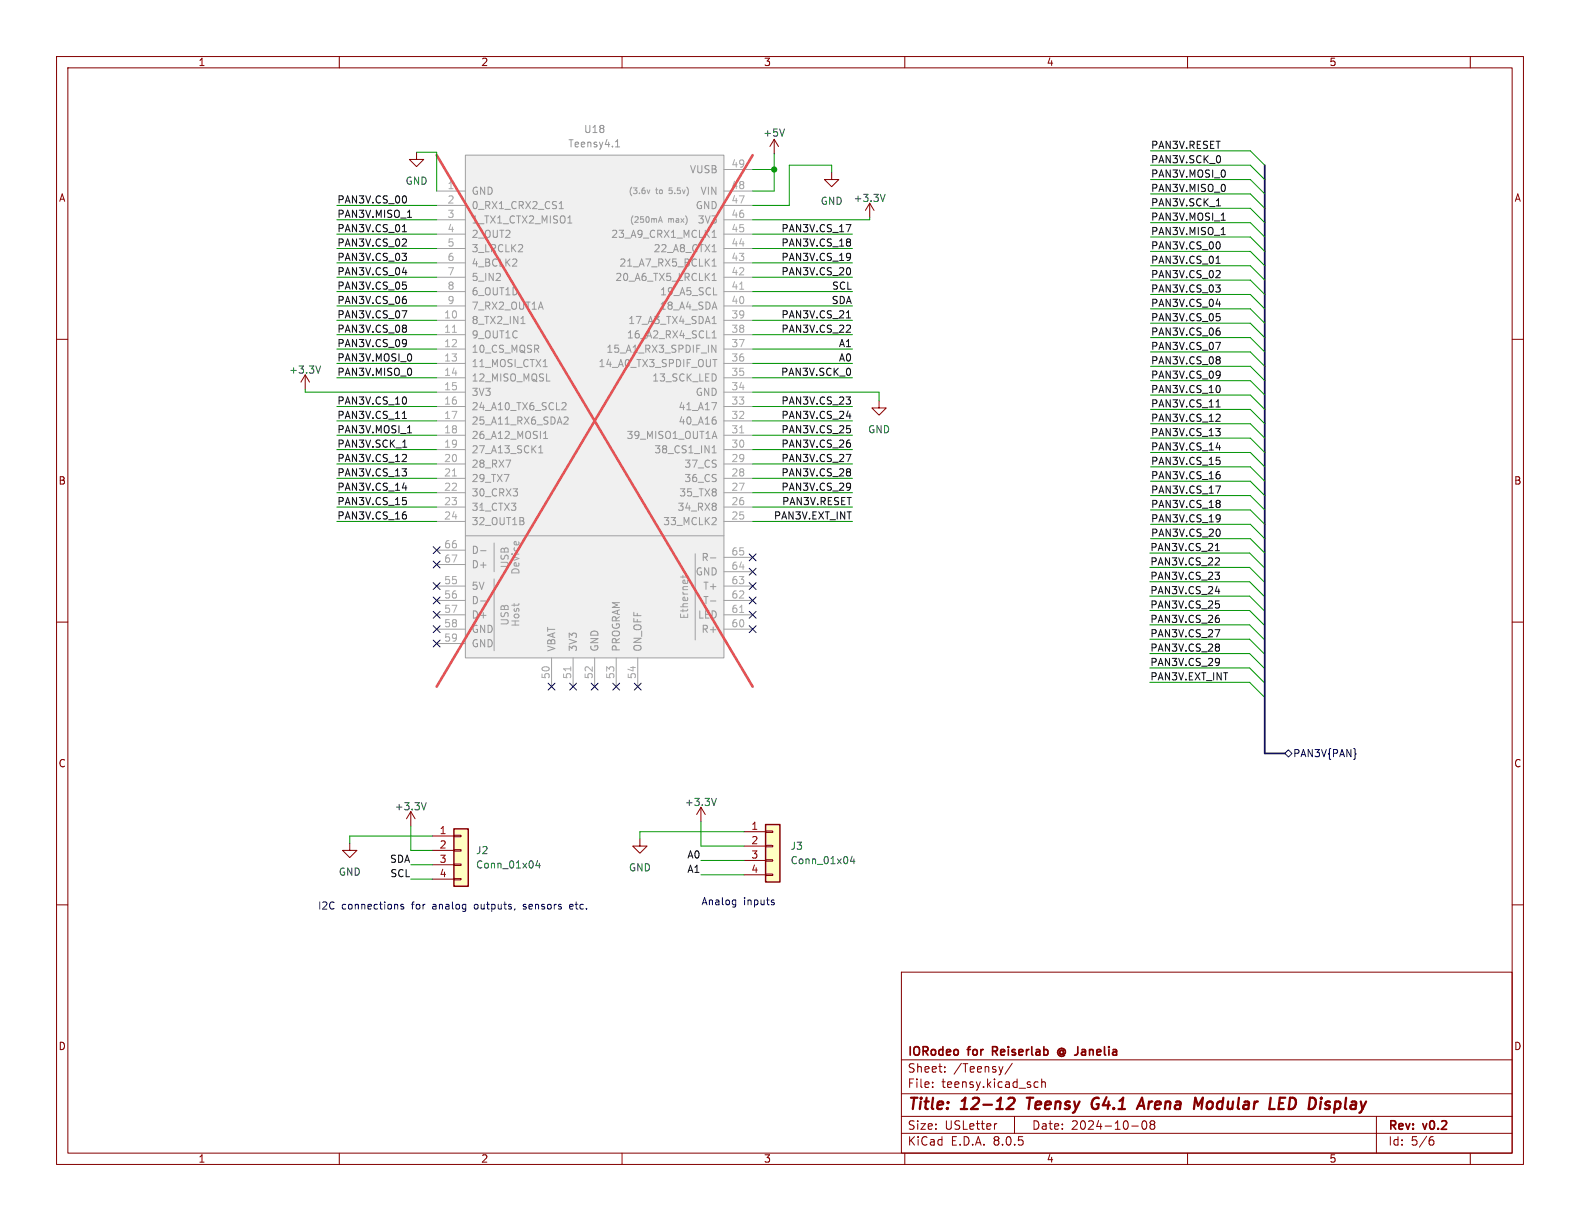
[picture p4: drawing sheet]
<svg xmlns="http://www.w3.org/2000/svg" width="279mm" height="216mm" viewBox="0 0 279 216" stroke-linecap="round" stroke-linejoin="round" font-family="sans-serif">
<g fill="none" stroke="#840000" stroke-width=".18">
<path d="M10 10h259.4v195.9h-259.4zM12 12h255.4v191.9h-255.4zM60 10v2M110 10v2M160 10v2M210 10v2M260 10v2M73.7 26.9v1.3h1.2l-1.2 1.3-1.3-1.3h1.3M10 60h2M267.4 60h2M54 66.3l-.8 1.3M54 66.3v2.5"/>
<path d="M54 66.3l.7 1.3M155.4 70.9v1.2h-1.2l1.2 1.3 1.3-1.3h-1.3M10 110h2M267.4 110h2M10 160h2M267.4 160h2M159.4 171.9h108v32h-108zM159.4 197.4h108M159.4 193.4h108M159.4 187.4h108M164.9 192.1v.2M164.9 191.4v.1"/>
<path d="M167.1 189.4v.2M167.1 188.7v.1M176.3 198.7l-.3 .1M179 188l-1.3 1.9M179.4 197.4v3M183 192.2h.6M183 191.4h.6M184.2 191.4l.2-.1 .4 .1 .1 .9M184.2 190.8v1.5M200.1 199.1h1.2M202.1 198.3l.2-.1a.81 .81 0 0 1 .6 .6 .81 .81 0 0 1-.3 .8l-.2 .1a.81 .81 0 0 1-.3-1.4zM203.6 198.8l-.2-.3 .2-.3 .5 .1 .1 .2-.3 .3"/>
<path d="M203.6 198.8l-.2 .3v.3l.2 .3 .5-.1 .1-.2-.1-.4-.2-.2M203.6 198.8h.3M243.4 197.4v6.5M60 203.9v2M110 203.9v2M159.4 200.4h108M160 203.9v2M210 203.9v2M253 201.6h.3l.3 .2-.1 .5-.5 .2M253.4 201l-.4 .1M260 203.9v2"/>
</g>
<path d="M178.3 194.3l.3-.2h.5a.45 .45 0 0 1 .3 .6l-.1 .3-1.3 1.1h1.2M181.6 194.1h1.1M182.1 194.1l-.2 2M193.2 195.8a.68 .68 0 0 0 .9 .2M193.9 195.2h.4M194.1 194.1a.81 .81 0 0 0-.9 .5M201 196.1l.9-2 .5 2M201.3 195.5h.9M213.7 194.9l-.3 .3v.5l.3 .4M226.1 196.1h.9M226.2 195.1h.7M226.3 194.1h1" fill="none" stroke="#840000" stroke-width=".4"/>
<path d="M175.5 185.9h.6M176.1 185.1h-.6v1.5M188 185.8a.36 .36 0 0 0-.5 0 .36 .36 0 0 0 0 .5 .36 .36 0 0 0 .5 .1M188 185.4a.71 .71 0 0 0-1 .7 .71 .71 0 0 0 1 .6" fill="none" stroke="#840000" stroke-width=".3"/>
<path d="M56.7 64.7l-.4 1.3" fill="none" stroke="#006464" stroke-width=".18"/>
<path d="M82.3 27.4h45.7v88.9h-45.7z" fill="#f0f0f0"/>
<g fill="none" stroke="#a1a1a1" stroke-width=".18">
<path d="M77.2 33.8h5.1M77.2 38.9h5.1M77.2 36.3h5.1M82.3 27.4h45.7v88.9h-45.7zM114.9 33.6l-.2 .6M116.4 39.3l.4-1 .3 1M116.5 39h.5M128 33.8h5.1M128 30h5.1M128 38.9h5.1M128 36.3h5.1M77.2 56.6h5.1"/>
<path d="M77.2 59.2h5.1M77.2 54.1h5.1M77.2 51.6h5.1M77.2 49h5.1M77.2 46.5h5.1M77.2 43.9h5.1M77.2 41.4h5.1M128 56.6h5.1M128 59.2h5.1M128 54.1h5.1M128 51.6h5.1M128 49h5.1"/>
<path d="M128 46.5h5.1M128 43.9h5.1M128 41.4h5.1M77.2 61.7h5.1M77.2 64.3h5.1M77.2 66.8h5.1M77.2 69.3h5.1M77.2 71.9h5.1M77.2 74.4h5.1M77.2 77h5.1M77.2 79.5h5.1M128 61.7h5.1"/>
<path d="M128 64.3h5.1M128 66.8h5.1M128 69.3h5.1M128 71.9h5.1M128 74.4h5.1M128 77h5.1M128 79.5h5.1M77.2 82h5.1M77.2 84.6h5.1M77.2 87.1h5.1M77.2 89.7h5.1M77.2 92.2h5.1"/>
<path d="M77.2 97.3h5.1M77.2 99.8h5.1M82.3 94.7h45.7M87.4 96v5.1M91 95.8l.2-.1 .1 .6M122.9 97.9v15.3M128 82h5.1M128 84.6h5.1M128 87.1h5.1M128 89.7h5.1M128 92.2h5.1M128 98.6h5.1"/>
<path d="M77.2 103.6h5.1M77.2 106.2h5.1M77.2 108.7h5.1M77.2 111.3h5.1M77.2 113.8h5.1M87.4 102.4v12.7M90.9 106.7v.5M91.8 106.7v.1M97.5 116.3v5.1M101.3 116.3v5.1M105.2 116.3v5.1M109 116.3v5.1"/>
<path d="M112.8 116.3v5.1M120.8 101.7v.5M121.6 101.7l-.2 .3h-1.1M128 103.6h5.1M128 106.2h5.1M128 108.7h5.1M128 111.3h5.1M128 101.1h5.1"/>
</g>
<g fill="none" stroke="#989898" stroke-width=".18">
<path d="M98.9 36.9h.7M99 35.9l.3-.3v1.3M100.4 39.4h.7M108.8 26h.8M108.8 25.1l.4-.4v1.3M92.1 57.2h.7M125.9 57.2h.8M125.9 48.7l.4-.4v1.3M125.9 41.1l.4-.4v1.3M125.9 46.2l.4-.4v1.3M125.9 58.9l.4-.4v1.3M125.9 59.8h.8"/>
<path d="M125.9 49.6h.8M125.9 47.1h.8M125.9 44.5h.8M125.9 42h.8M126.2 56.1l.1-.1v1.2M126.2 52.1h.6M95.3 79.2l.3-.4v1.3M96.1 64.8h.7M96.1 77.5h.7M96.1 76.6l.4-.3v1.2M99.6 71.2l.4 .1 .1 .3-.8 .9h.8M99.9 73.7l.4 .1 .2 .3-.8 .9h.8"/>
<path d="M125.9 61l.7 1.3v-1.3M125.9 71.2h.8l-.5 1.3M125.9 79.2l.4-.4v1.3M126.1 77.2h.6M126.1 63.6h.7M126.4 76.3l.4 1.2M126.5 74.3l.2 .2-.2 .4M85 97.4h1M89.5 81.4h.8l-.5 1.2M95.3 80.1h.7M125.6 98.6h1M125.9 80.1h.8"/>
<path d="M126.5 91.6l.2 .2-.1 .3-.7 .7h.8M85 106.3h1M125.6 106.3h1"/>
</g>
<path d="M80 58.8h.7M130.8 51.1h.7M130.8 76.5h.7M80 84.2h.7M100.9 117.9v.7M130.8 108.3h.7" fill="none" stroke="#aaa" stroke-width=".18"/>
<path d="M77.2 27.4l55.9 94M133.1 27.4l-55.9 94" fill="none" stroke="#e65255" stroke-width=".46"/>
<path d="M72.6 143.5l-.7 1.3M72.6 143.5v2.6M72.6 143.5l.8 1.3" fill="none" stroke="#840000" stroke-width=".18"/>
<path d="M75.4 141.9l-.5 1.3" fill="none" stroke="#006464" stroke-width=".18"/>
<path d="M135.4 145.8h2.5v10.2h-2.5z" fill="#ffffc2"/>
<path d="M136.9 24.6l-.8 1.3M136.9 24.6v2.6M136.9 24.6l.8 1.3M131.6 147.1h3.8M131.6 149.6h3.8M131.6 152.1h3.8M131.6 154.7h3.8M135.4 154.6h1.3v.2h-1.3zM135.4 152h1.3v.3h-1.3zM135.4 149.5h1.3v.2h-1.3zM135.4 146.9h1.3v.3h-1.3z" fill="none" stroke="#840000" stroke-width=".18"/>
<path d="M135.4 145.8h2.5v10.2h-2.5z" fill="none" stroke="#840000" stroke-width=".25"/>
<path d="M138.7 22.8l-.4 1.3M150.7 151.4l-.3 .9h.8M151 151.9v.8" fill="none" stroke="#006464" stroke-width=".18"/>
<path d="M80.3 146.6h2.5v10.1h-2.5z" fill="#ffffc2"/>
<g fill="none" stroke="#840000" stroke-width=".18">
<path d="M147.1 30.5v1.3h-1.3l1.3 1.2 1.2-1.2h-1.2M153.8 35.9l-.8 1.3M153.8 35.9v2.6M153.8 35.9l.8 1.3M61.8 149.1v1.3h-1.2l1.2 1.2 1.3-1.2h-1.3M76.5 147.8h3.8M76.5 150.4h3.8M76.5 152.9h3.8M76.5 155.4h3.8M80.3 155.3h1.2v.3h-1.2zM80.3 152.8h1.2v.2h-1.2zM80.3 150.2h1.2v.3h-1.2z"/>
<path d="M80.3 147.7h1.2v.3h-1.2zM113.2 148.3v1.3h-1.3l1.3 1.3 1.2-1.3h-1.2M124 142.7l-.8 1.3M124 142.7v2.6M124 142.7l.7 1.3"/>
</g>
<path d="M80.3 146.6h2.5v10.1h-2.5z" fill="none" stroke="#840000" stroke-width=".25"/>
<path d="M156.5 34.4l-.4 1.2M95.1 152.2l-.3 .9h.8M95.4 152.6v.9M126.7 141.2l-.5 1.2" fill="none" stroke="#006464" stroke-width=".18"/>
<g fill="none" stroke="#000084" stroke-width=".18">
<path d="M76.6 99.2l1.2 1.2M76.6 96.7l1.2 1.2M77.8 99.2l-1.2 1.2M77.8 96.7l-1.2 1.2M132.5 97.9l1.2 1.3M133.7 97.9l-1.2 1.3M76.6 113.2l1.2 1.2M76.6 108.1l1.2 1.2M76.6 110.6l1.2 1.3M76.6 105.6l1.2 1.2M76.6 103l1.2 1.2M77.8 113.2l-1.2 1.2"/>
<path d="M77.8 108.1l-1.2 1.2M77.8 110.6l-1.2 1.3M77.8 105.6l-1.2 1.2M77.8 103l-1.2 1.2M132.5 105.6l1.2 1.2M132.5 108.1l1.2 1.2M132.5 110.6l1.2 1.3M132.5 103l1.2 1.2M132.5 100.5l1.2 1.2M133.7 100.5l-1.2 1.2M133.7 105.6l-1.2 1.2M133.7 108.1l-1.2 1.2"/>
<path d="M133.7 110.6l-1.2 1.3M133.7 103l-1.2 1.2M96.9 120.8l1.2 1.2M98.1 120.8l-1.2 1.2M100.7 120.8l1.3 1.2M102 120.8l-1.3 1.2M104.5 120.8l1.3 1.2M105.8 120.8l-1.3 1.2M108.4 120.8l1.2 1.2M109.6 120.8l-1.2 1.2M112.2 120.8l1.2 1.2M113.4 120.8l-1.2 1.2"/>
<path d="M227.2 133.2l.6-.6 .7 .6-.7 .7zM239.7 133.3h.1l-.1 .1"/>
</g>
<g fill="none" stroke="#0f0f0f" stroke-width=".18">
<path d="M71.8 34.7l.1 .4-.1 .7M72.1 38.4h.7M149.6 39.7h.9l-.6 1.3M215.1 36.4h.7M216 38.9h.7M71.1 54.9h.8l-.5 1.3M71.1 44.8h.8l-.4 .5M71.2 48.2h.7M71.2 41h.7M71.2 49.9h.6M71.8 42.3l.1 .2-.1 .3-.7 .7h.8M71.8 50.4l.1 .2-.1 .5"/>
<path d="M71.8 53l.1 .1-.1 .5M71.8 57.5l.1 .2-.1 .3M71.8 58.1l.1 .2-.1 .4M71.8 45.4v.5M149.7 56.2h.7M150.3 42.3l.1 .2-.1 .2M150.3 42.9l.1 .1-.1 .5M150.3 44.8v.1a1.07 1.07 0 0 1-.1 1M150.3 47.4l.1 .4-.1 .7M150.3 57.5l.1 .2-.1 .3-.7 .8h.8M150.4 45.3l-.1 .2M215 50.4h.8l-.5 .5"/>
<path d="M215 53.8h.8M215 46.6h.8M215.1 55.5h.6M215.6 42.9l.2 .3-.2 .7M215.6 47.9l.2 .2-.1 .3-.7 .7h.8M215.6 56l.2 .2-.2 .5M215.6 58.5l.2 .2-.2 .5M215.7 51v.5M216 41.5h.7M71.2 74h.7M71.2 79.1h.7M71.8 60.1a1.07 1.07 0 0 1-.1 1.1"/>
<path d="M71.8 70.3l.1 .4-.1 .6M71.9 60.6l-.1 .2M72.1 76.5h.7M149.6 70.2h.8l-.4 .5M149.7 73.6h.8M149.7 75.3h.6M150.3 75.8l.1 .2-.1 .5M150.3 70.7l.1 .2-.1 .5M150.3 78.4l.1 .1-.1 .5M215 75.8h.8l-.5 .5M215 60.5h.8l-.5 1.3M215 79.2h.8"/>
<path d="M215 72h.8M215.6 63.1l.2 .2-.2 .3M215.6 63.7l.2 .2-.2 .4M215.6 65.7h.1a1.07 1.07 0 0 1-.1 1.1M215.6 68.3l.2 .3-.2 .7M215.6 73.3l.2 .2-.1 .3-.7 .7h.8M215.7 76.4v.5M215.8 66.2l-.2 .1M71.1 82.9h.8l-.4 .5M71.2 86.3h.7M71.2 88h.6M71.8 80.4l.1 .2-.1 .3-.7 .7h.8"/>
<path d="M71.8 88.5l.1 .2-.1 .5M71.8 91.1l.1 .1-.1 .5M71.8 83.5v.5M149.6 80.3h.9l-.6 1.3M150.3 82.9l.1 .2-.1 .3M150.3 83.5l.1 .2-.1 .4M150.3 85.5a1.07 1.07 0 0 1-.1 1.1M150.4 86l-.1 .2M214.9 97.4h.7M215 85.9h.8l-.5 1.3M215.1 80.9h.6M215.5 98.7l.1 .2v.3l-.7 .7h.7"/>
<path d="M215.6 93.7l.2 .3-.2 .7M215.6 81.4l.2 .2-.2 .5M215.6 83.9l.2 .2-.2 .5M215.6 88.5l.2 .2-.2 .3M215.6 89.1l.2 .2-.2 .4M215.6 91.1h.1a1.07 1.07 0 0 1-.1 1.1M215.8 91.6l-.2 .1M214.9 101.2h.7l-.4 .5M214.9 111.3h.8l-.5 1.3M214.9 104.6h.8M215 106.3h.6M215.5 106.8l.1 .2-.1 .5"/>
<path d="M215.5 109.3l.1 .2-.1 .5M215.5 113.9l.1 .2-.1 .3M215.5 114.5l.1 .2-.1 .4M215.5 116.5h.1a1.07 1.07 0 0 1-.1 1.1M215.6 101.8v.5M215.6 117l-.1 .1"/>
</g>
<path d="M71.4 160l-.3-.1-.2 .2v.2l.5 .1v.3h-.5M92.7 159.9l-.2 .2 .2 .2M101.2 159.9h-.3l-.2 .2 .1 .6h.4M129.7 159.1l.4 .1M130.1 159.1v1.1l-.2 .2M130.1 159.9l-.4 .1M136.6 159.6h.3v.2l-.1 .2h-.3M136.6 159.1l.3 .1M92.5 160.7h.1M101.3 160.2l-.6 .1" fill="none" stroke="#0000c2" stroke-width=".18"/>
<path d="M223.6 29.2v104h3.6" fill="none" stroke="#000084" stroke-width=".3"/>
<g fill="none" stroke="#009600" stroke-width=".18">
<path d="M59.6 36.3h17.6M59.6 38.9h17.6M73.7 26.9h3.5v6.9M133.1 30h3.8M136.9 27.2v6.6h-3.8M147.1 30.5v-1.3h-7.5v7.1h-6.5M153.8 38.5v.4h-20.7M203.5 29.2h17.6l2.5 2.6M203.5 26.7h17.6l2.5 2.5M203.5 34.3h17.6l2.5 2.5M203.5 36.8h17.6l2.5 2.6M203.5 31.8h17.6l2.5 2.5"/>
<path d="M203.5 39.4h17.6l2.5 2.5M59.6 41.4h17.6M59.6 46.5h17.6M59.6 49h17.6M59.6 43.9h17.6M59.6 51.6h17.6M59.6 54.1h17.6M59.6 56.6h17.6M59.6 59.2h17.6M133.1 41.4h17.6M133.1 46.5h17.6M133.1 49h17.6"/>
<path d="M133.1 43.9h17.6M133.1 51.6h17.6M133.1 54.1h17.6M133.1 56.6h17.6M133.1 59.2h17.6M203.5 44.5h17.6l2.5 2.5M203.5 47h17.6l2.5 2.5M203.5 41.9h17.6l2.5 2.6M203.5 49.5h17.6l2.5 2.6M203.5 57.2h17.6l2.5 2.5M203.5 54.6h17.6l2.5 2.6M203.5 59.7h17.6l2.5 2.5"/>
<path d="M203.5 52.1h17.6l2.5 2.5M54 68.8v.5h23.2M59.6 66.8h17.6M59.6 61.7h17.6M59.6 64.3h17.6M59.6 77h17.6M59.6 74.4h17.6M59.6 79.5h17.6M59.6 71.9h17.6M133.1 66.8h17.6M133.1 69.3h22.3v1.6M133.1 61.7h17.6"/>
<path d="M133.1 64.3h17.6M133.1 77h17.6M133.1 74.4h17.6M133.1 79.5h17.6M133.1 71.9h17.6M203.5 62.2h17.6l2.5 2.6M203.5 64.8h17.6l2.5 2.5M203.5 67.3h17.6l2.5 2.6M203.5 74.9h17.6l2.5 2.6M203.5 77.5h17.6l2.5 2.5M203.5 69.9h17.6l2.5 2.5M203.5 72.4h17.6l2.5 2.5"/>
<path d="M59.6 92.2h17.6M59.6 84.6h17.6M59.6 87.1h17.6M59.6 89.7h17.6M59.6 82h17.6M133.1 92.2h17.6M133.1 84.6h17.6M133.1 87.1h17.6M133.1 89.7h17.6M133.1 82h17.6M203.3 97.8h17.7l2.5 2.5M203.5 80h17.6l2.5 2.6"/>
<path d="M203.5 95.3h17.6l2.5 2.5M203.5 90.2h17.6l2.5 2.5M203.5 92.7h17.6l2.5 2.6M203.5 82.6h17.6l2.5 2.5M203.5 87.6h17.6l2.5 2.6M203.5 85.1h17.6l2.5 2.5M203.3 110.5h17.7l2.5 2.5M203.3 118.1h17.7l2.5 2.6M203.3 115.6h17.7l2.5 2.5M203.3 113h17.7l2.5 2.6M203.3 105.4h17.7l2.5 2.6M203.3 108h17.7l2.5 2.5"/>
<path d="M203.3 102.9h17.7l2.5 2.5M203.3 100.3h17.7l2.5 2.6M203.3 120.7h17.7l2.5 2.5M72.6 152.9h3.9M72.6 155.4h3.9M72.6 146.1v4.3h3.9M76.5 147.8h-14.7v1.3M124 145.3v4.3h7.6M124 154.7h7.6M124 152.1h7.6M131.6 147.1h-18.4v1.2"/>
</g>
<circle cx="136.9" cy="30" r=".46" fill="#009600" stroke="#009600" stroke-width=".18"/>
<g font-size="2.8" fill="#840000">
<text x="160.4" y="196.8">Title:</text>
<text x="170.1" y="196.8">12-12</text>
<text x="182.5" y="196.8">Teensy</text>
<text x="194.7" y="196.8">G4.1</text>
<text x="203.8" y="196.8">Arena</text>
<text x="214.4" y="196.8">Modular</text>
<text x="228.5" y="196.8">LED</text>
<text x="236.3" y="196.8">Display</text>
</g>
<g font-size="2.1" fill="#840000">
<text x="160.4" y="189.9">Sheet:</text>
<text x="160.4" y="187.1">IORodeo</text>
<text x="168.6" y="189.9">/Teensy/</text>
<text x="171.3" y="187.1">for</text>
<text x="176.2" y="187.1">Reiserlab</text>
<text x="188.3" y="187.1">@ Janelia</text>
<text x="160.4" y="192.6">File:</text>
<text x="166.5" y="192.6">teensy.kicad_sch</text>
<text x="160.4" y="202.8">KiCad</text>
<text x="160.4" y="200">Size:</text>
<text x="167.1" y="200">USLetter</text>
<text x="168.1" y="202.8">E.D.A.</text>
<text x="175.7" y="202.8">8.0.5</text>
<text x="182.4" y="200">Date:</text>
<text x="189.4" y="200">2024-10-08</text>
<text x="245.4" y="200.2">Rev:</text>
<text x="245.4" y="202.8">Id:</text>
<text x="249.5" y="202.8">5/6</text>
<text x="251.8" y="200.2">v0.2</text>
</g>
<g font-size="1.8" fill="#840000">
<text x="35" y="11.9">1</text>
<text x="85" y="11.9">2</text>
<text x="135" y="11.9">3</text>
<text x="185" y="11.9">4</text>
<text x="235" y="11.9">5</text>
<text x="10.3" y="35.9">A</text>
<text x="267.7" y="35.9">A</text>
<text x="10.3" y="85.9">B</text>
<text x="267.7" y="85.9">B</text>
<text x="10.3" y="135.9">C</text>
<text x="267.7" y="135.9">C</text>
<text x="10.3" y="185.9">D</text>
<text x="267.7" y="185.9">D</text>
<text x="35" y="205.8">1</text>
<text x="85" y="205.8">2</text>
<text x="135" y="205.8">3</text>
<text x="185" y="205.8">4</text>
<text x="235" y="205.8">5</text>
</g>
<g font-size="1.8" fill="#989898">
<text x="103.2" y="23.7">U18</text>
<text x="100.4" y="26.3">Teensy4.1</text>
<text x="83.3" y="34.6">GND</text>
<text x="121.9" y="30.8">VUSB</text>
<text x="123.8" y="34.6">VIN</text>
<text x="83.3" y="37.2">0_RX1_CRX2_CS1</text>
<text x="83.3" y="39.7">1_TX1_CTX2_MISO1</text>
<text x="122.9" y="37.2">GND</text>
<text x="123.3" y="39.7">3V3</text>
<text x="83.3" y="44.8">3_LRCLK2</text>
<text x="83.3" y="47.3">4_BCLK2</text>
<text x="83.3" y="42.3">2_OUT2</text>
<text x="108" y="42.3">23_A9_CRX1_MCLK1</text>
<text x="109.4" y="47.3">21_A7_RX5_BCLK1</text>
<text x="115.5" y="44.8">22_A8_CTX1</text>
<text x="83.3" y="49.9">5_IN2</text>
<text x="83.3" y="52.4">6_OUT1D</text>
<text x="108.7" y="49.9">20_A6_TX5_LRCLK1</text>
<text x="116.6" y="52.4">19_A5_SCL</text>
<text x="83.3" y="57.5">8_TX2_IN1</text>
<text x="83.3" y="55">7_RX2_OUT1A</text>
<text x="111" y="57.5">17_A3_TX4_SDA1</text>
<text x="116.6" y="55">18_A4_SDA</text>
<text x="83.3" y="60">9_OUT1C</text>
<text x="83.3" y="62.6">10_CS_MQSR</text>
<text x="83.3" y="65.1">11_MOSI_CTX1</text>
<text x="105.8" y="65.1">14_A0_TX3_SPDIF_OUT</text>
<text x="107.1" y="62.6">15_A1_RX3_SPDIF_IN</text>
<text x="110.8" y="60">16_A2_RX4_SCL1</text>
<text x="83.3" y="67.7">12_MISO_MQSL</text>
<text x="83.3" y="70.2">3V3</text>
<text x="115.2" y="67.7">13_SCK_LED</text>
<text x="122.9" y="70.2">GND</text>
<text x="83.3" y="72.7">24_A10_TX6_SCL2</text>
<text x="83.3" y="75.3">25_A11_RX6_SDA2</text>
<text x="83.3" y="77.8">26_A12_MOSI1</text>
<text x="110.7" y="77.8">39_MISO1_OUT1A</text>
<text x="119.9" y="75.3">40_A16</text>
<text x="119.9" y="72.7">41_A17</text>
<text x="83.3" y="80.4">27_A13_SCK1</text>
<text x="83.3" y="82.9">28_RX7</text>
<text x="115.6" y="80.4">38_CS1_IN1</text>
<text x="120.9" y="82.9">37_CS</text>
<text x="83.3" y="85.4">29_TX7</text>
<text x="83.3" y="88">30_CRX3</text>
<text x="120" y="88">35_TX8</text>
<text x="120.9" y="85.4">36_CS</text>
<text x="83.3" y="90.5">31_CTX3</text>
<text x="83.3" y="93.1">32_OUT1B</text>
<text x="117.2" y="93.1">33_MCLK2</text>
<text x="119.7" y="90.5">34_RX8</text>
<text x="83.3" y="98.1">D-</text>
<text x="83.3" y="100.7">D+</text>
<text x="122.9" y="102">GND</text>
<text x="124" y="99.4">R-</text>
<text x="83.3" y="104.5">5V</text>
<text x="83.3" y="107">D-</text>
<text x="124.3" y="107">T-</text>
<text x="124.3" y="104.5">T+</text>
<text x="83.3" y="109.6">D+</text>
<text x="83.3" y="112.1">GND</text>
<text x="123.3" y="109.6">LED</text>
<text x="124" y="112.1">R+</text>
<text x="83.3" y="114.7">GND</text>
<text x="98.4" y="115.3" transform="rotate(-90 98.4 115.3)">VBAT</text>
<text x="102.2" y="115.3" transform="rotate(-90 102.2 115.3)">3V3</text>
<text x="106" y="115.3" transform="rotate(-90 106 115.3)">GND</text>
<text x="109.8" y="115.3" transform="rotate(-90 109.8 115.3)">PROGRAM</text>
<text x="113.6" y="115.3" transform="rotate(-90 113.6 115.3)">ON_OFF</text>
</g>
<g font-size="1.8" fill="#aaa">
<text x="129.2" y="29.7">49</text>
<text x="79" y="33.5">1</text>
<text x="129.2" y="33.5">48</text>
<text x="79" y="36.1">2</text>
<text x="79" y="38.6">3</text>
<text x="79" y="41.1">4</text>
<text x="129.2" y="41.1">45</text>
<text x="129.2" y="38.6">46</text>
<text x="129.2" y="36.1">47</text>
<text x="79" y="43.7">5</text>
<text x="79" y="46.2">6</text>
<text x="129.2" y="46.2">43</text>
<text x="129.2" y="43.7">44</text>
<text x="79" y="48.8">7</text>
<text x="79" y="51.3">8</text>
<text x="79" y="53.8">9</text>
<text x="129.2" y="53.8">40</text>
<text x="129.2" y="51.3">41</text>
<text x="129.2" y="48.8">42</text>
<text x="78.4" y="56.4">10</text>
<text x="78.4" y="58.9">11</text>
<text x="129.2" y="58.9">38</text>
<text x="129.2" y="56.4">39</text>
<text x="78.4" y="61.5">12</text>
<text x="78.4" y="64">13</text>
<text x="129.2" y="64">36</text>
<text x="129.2" y="61.5">37</text>
<text x="78.4" y="66.5">14</text>
<text x="78.4" y="69.1">15</text>
<text x="78.4" y="71.6">16</text>
<text x="129.2" y="71.6">33</text>
<text x="129.2" y="66.5">35</text>
<text x="129.2" y="69.1">34</text>
<text x="78.4" y="74.2">17</text>
<text x="78.4" y="76.7">18</text>
<text x="129.2" y="76.7">31</text>
<text x="129.2" y="74.2">32</text>
<text x="78.4" y="79.2">19</text>
<text x="78.4" y="81.8">20</text>
<text x="129.2" y="81.8">29</text>
<text x="129.2" y="79.2">30</text>
<text x="78.4" y="84.3">21</text>
<text x="78.4" y="86.9">22</text>
<text x="78.4" y="89.4">23</text>
<text x="129.2" y="89.4">26</text>
<text x="129.2" y="86.9">27</text>
<text x="129.2" y="84.3">28</text>
<text x="78.4" y="91.9">24</text>
<text x="129.2" y="91.9">25</text>
<text x="78.4" y="97">66</text>
<text x="78.4" y="99.6">67</text>
<text x="129.2" y="100.8">64</text>
<text x="129.2" y="98.3">65</text>
<text x="78.4" y="103.4">55</text>
<text x="78.4" y="105.9">56</text>
<text x="129.2" y="105.9">62</text>
<text x="129.2" y="103.4">63</text>
<text x="78.4" y="108.5">57</text>
<text x="78.4" y="111">58</text>
<text x="78.4" y="113.5">59</text>
<text x="129.2" y="111">60</text>
<text x="129.2" y="108.5">61</text>
<text x="97.3" y="120.2" transform="rotate(-90 97.3 120.2)">50</text>
<text x="101.1" y="120.2" transform="rotate(-90 101.1 120.2)">51</text>
<text x="104.9" y="120.2" transform="rotate(-90 104.9 120.2)">52</text>
<text x="108.7" y="120.2" transform="rotate(-90 108.7 120.2)">53</text>
<text x="112.5" y="120.2" transform="rotate(-90 112.5 120.2)">54</text>
</g>
<g font-size="1.8" fill="#006464">
<text x="134.9" y="24.4">+5V</text>
<text x="71.6" y="32.9">GND</text>
<text x="150.9" y="35.9">+3.3V</text>
<text x="145" y="36.4">GND</text>
<text x="51" y="66.3">+3.3V</text>
<text x="153.4" y="76.8">GND</text>
<text x="69.7" y="143.5">+3.3V</text>
<text x="121" y="142.7">+3.3V</text>
<text x="59.8" y="155">GND</text>
<text x="84.1" y="151.2">J2</text>
<text x="84.1" y="153.8">Conn_01x04</text>
<text x="111.1" y="154.3">GND</text>
<text x="139.7" y="150.5">J3</text>
<text x="139.7" y="153">Conn_01x04</text>
</g>
<g font-size="1.8" fill="#0f0f0f">
<text x="203.5" y="28.9">PAN3V.SCK_0</text>
<text x="203.5" y="26.4">PAN3V.RESET</text>
<text x="203.5" y="31.5">PAN3V.MOSI_0</text>
<text x="203.5" y="34">PAN3V.MISO_0</text>
<text x="59.6" y="36.1">PAN3V.CS_00</text>
<text x="59.6" y="38.6">PAN3V.MISO_1</text>
<text x="59.6" y="41.1">PAN3V.CS_01</text>
<text x="138.1" y="41.1">PAN3V.CS_17</text>
<text x="203.5" y="39.1">PAN3V.MOSI_1</text>
<text x="203.5" y="41.6">PAN3V.MISO_1</text>
<text x="203.5" y="36.6">PAN3V.SCK_1</text>
<text x="59.6" y="43.7">PAN3V.CS_02</text>
<text x="59.6" y="46.2">PAN3V.CS_03</text>
<text x="138.1" y="43.7">PAN3V.CS_18</text>
<text x="138.1" y="46.2">PAN3V.CS_19</text>
<text x="203.5" y="44.2">PAN3V.CS_00</text>
<text x="203.5" y="46.7">PAN3V.CS_01</text>
<text x="59.6" y="53.8">PAN3V.CS_06</text>
<text x="59.6" y="51.3">PAN3V.CS_05</text>
<text x="59.6" y="48.8">PAN3V.CS_04</text>
<text x="138.1" y="48.8">PAN3V.CS_20</text>
<text x="147" y="53.8">SDA</text>
<text x="147" y="51.3">SCL</text>
<text x="203.5" y="51.8">PAN3V.CS_03</text>
<text x="203.5" y="49.3">PAN3V.CS_02</text>
<text x="59.6" y="56.4">PAN3V.CS_07</text>
<text x="59.6" y="58.9">PAN3V.CS_08</text>
<text x="138.1" y="58.9">PAN3V.CS_22</text>
<text x="138.1" y="56.4">PAN3V.CS_21</text>
<text x="203.5" y="54.3">PAN3V.CS_04</text>
<text x="203.5" y="56.9">PAN3V.CS_05</text>
<text x="203.5" y="59.4">PAN3V.CS_06</text>
<text x="59.6" y="61.5">PAN3V.CS_09</text>
<text x="59.6" y="64">PAN3V.MOSI_0</text>
<text x="148.2" y="61.5">A1</text>
<text x="148.2" y="64">A0</text>
<text x="203.5" y="64.5">PAN3V.CS_08</text>
<text x="203.5" y="62">PAN3V.CS_07</text>
<text x="59.6" y="66.5">PAN3V.MISO_0</text>
<text x="59.6" y="71.6">PAN3V.CS_10</text>
<text x="138" y="66.5">PAN3V.SCK_0</text>
<text x="138.1" y="71.6">PAN3V.CS_23</text>
<text x="203.5" y="69.6">PAN3V.CS_10</text>
<text x="203.5" y="67">PAN3V.CS_09</text>
<text x="59.6" y="74.2">PAN3V.CS_11</text>
<text x="59.6" y="76.7">PAN3V.MOSI_1</text>
<text x="138.1" y="76.7">PAN3V.CS_25</text>
<text x="138.1" y="74.2">PAN3V.CS_24</text>
<text x="203.5" y="74.7">PAN3V.CS_12</text>
<text x="203.5" y="77.2">PAN3V.CS_13</text>
<text x="203.5" y="72.1">PAN3V.CS_11</text>
<text x="59.6" y="81.8">PAN3V.CS_12</text>
<text x="59.6" y="79.2">PAN3V.SCK_1</text>
<text x="138.1" y="81.8">PAN3V.CS_27</text>
<text x="138.1" y="79.2">PAN3V.CS_26</text>
<text x="203.5" y="79.7">PAN3V.CS_14</text>
<text x="203.5" y="82.3">PAN3V.CS_15</text>
<text x="59.6" y="84.3">PAN3V.CS_13</text>
<text x="59.6" y="86.9">PAN3V.CS_14</text>
<text x="59.6" y="89.4">PAN3V.CS_15</text>
<text x="138.1" y="84.3">PAN3V.CS_28</text>
<text x="138.1" y="86.9">PAN3V.CS_29</text>
<text x="138.2" y="89.4">PAN3V.RESET</text>
<text x="203.5" y="87.4">PAN3V.CS_17</text>
<text x="203.5" y="89.9">PAN3V.CS_18</text>
<text x="203.5" y="84.8">PAN3V.CS_16</text>
<text x="59.6" y="91.9">PAN3V.CS_16</text>
<text x="136.8" y="91.9">PAN3V.EXT_INT</text>
<text x="203.5" y="95">PAN3V.CS_20</text>
<text x="203.5" y="92.4">PAN3V.CS_19</text>
<text x="203.3" y="100.1">PAN3V.CS_22</text>
<text x="203.3" y="97.5">PAN3V.CS_21</text>
<text x="203.3" y="102.6">PAN3V.CS_23</text>
<text x="203.3" y="107.7">PAN3V.CS_25</text>
<text x="203.3" y="105.1">PAN3V.CS_24</text>
<text x="203.3" y="110.2">PAN3V.CS_26</text>
<text x="203.3" y="112.8">PAN3V.CS_27</text>
<text x="203.3" y="117.8">PAN3V.CS_29</text>
<text x="203.3" y="115.3">PAN3V.CS_28</text>
<text x="203.3" y="120.4">PAN3V.EXT_INT</text>
<text x="68.9" y="152.6">SDA</text>
<text x="68.9" y="155.2">SCL</text>
<text x="121.5" y="151.9">A0</text>
<text x="121.5" y="154.4">A1</text>
</g>
<g font-size="1.8" fill="#a1a1a1">
<text x="90.2" y="100.6" transform="rotate(-90 90.2 100.6)">USB</text>
<text x="92.1" y="101.7" transform="rotate(-90 92.1 101.7)">Device</text>
<text x="90.2" y="110.7" transform="rotate(-90 90.2 110.7)">USB</text>
<text x="92.1" y="110.9" transform="rotate(-90 92.1 110.9)">Host</text>
<text x="121.9" y="109.6" transform="rotate(-90 121.9 109.6)">Ethernet</text>
</g>
<text font-size="1.8" fill="#000084" x="228.6" y="134.1">PAN3V{PAN}</text>
<g font-size="1.8" fill="#a90000">
<text x="77.7" y="147.6">1</text>
<text x="132.8" y="146.8">1</text>
<text x="132.8" y="149.4">2</text>
<text x="77.7" y="150.1">2</text>
<text x="77.7" y="152.7">3</text>
<text x="77.7" y="155.2">4</text>
<text x="132.8" y="151.9">3</text>
<text x="132.8" y="154.4">4</text>
</g>
<g font-size="1.8" fill="#0000c2">
<text x="56.1" y="160.9">I2C</text>
<text x="60.4" y="160.9">connections</text>
<text x="72.9" y="160.9">for</text>
<text x="76.8" y="160.9">analog</text>
<text x="84.3" y="160.9">outputs,</text>
<text x="93.2" y="160.9">sensors</text>
<text x="101.6" y="160.9">etc.</text>
<text x="124" y="160.2">Analog</text>
<text x="131.5" y="160.2">inputs</text>
</g>
<g font-size="1.4" fill="#a1a1a1">
<text x="111.1" y="34.5">(3.6v</text>
<text x="116" y="34.5">to</text>
<text x="118.5" y="34.5">5.5v)</text>
<text x="111.3" y="39.6">(250mA</text>
<text x="118.1" y="39.6">max)</text>
</g>
</svg>
